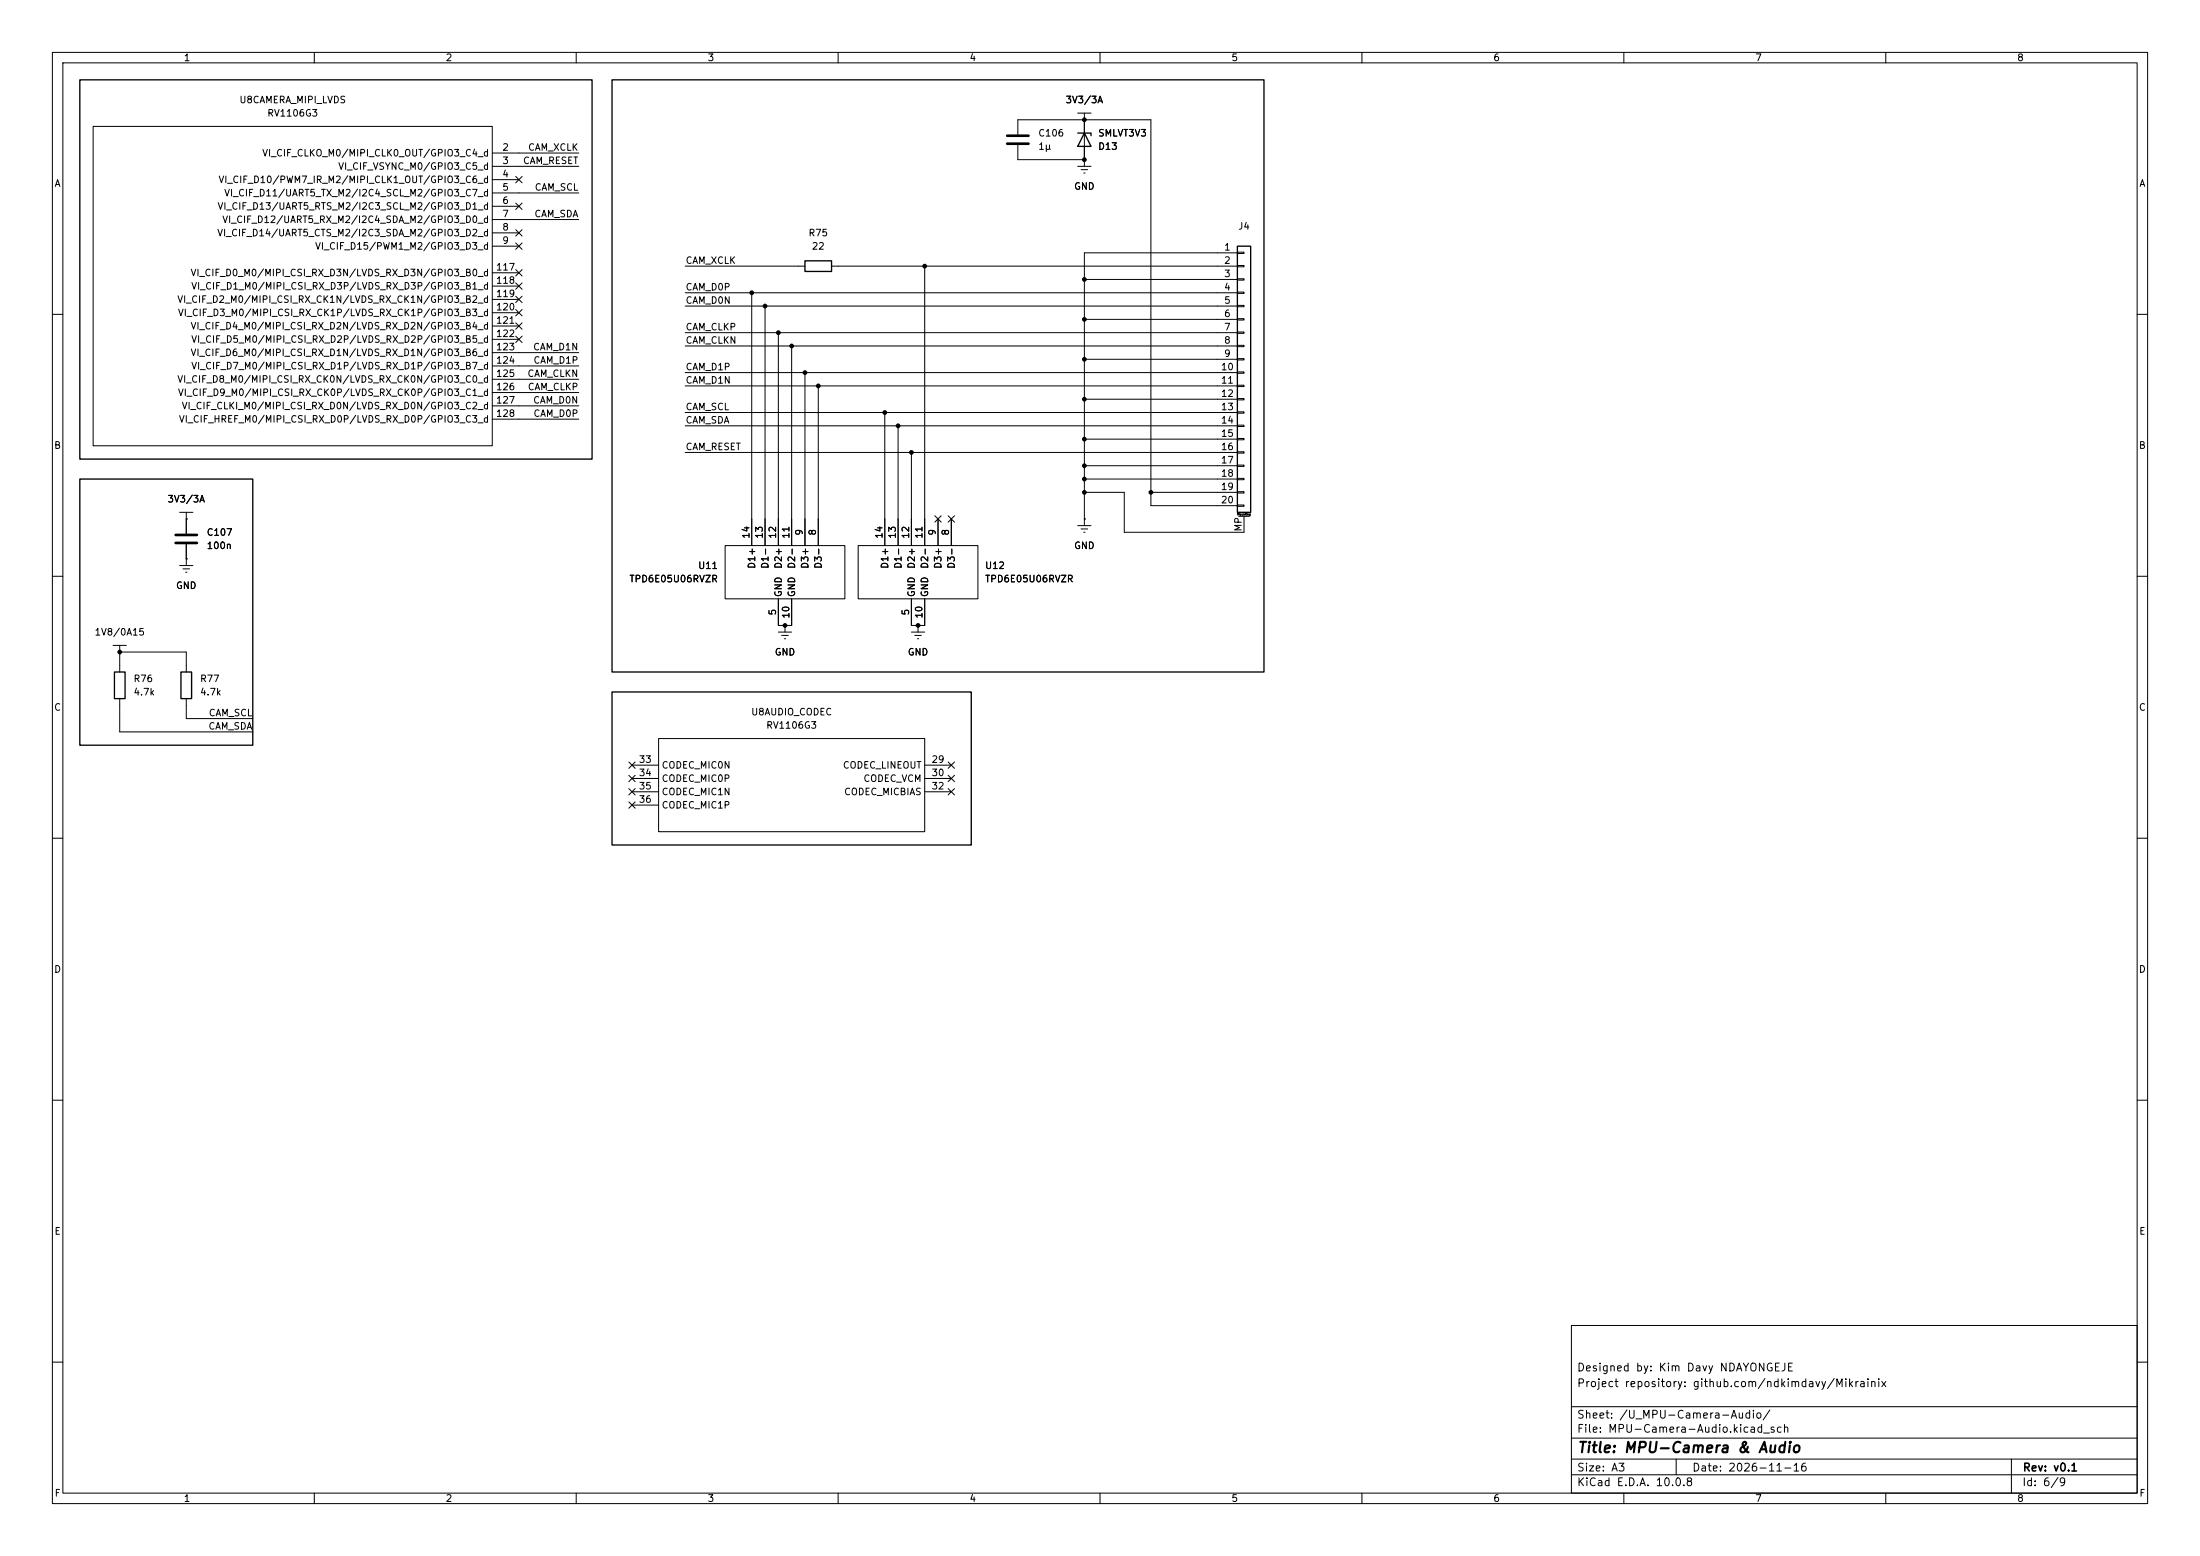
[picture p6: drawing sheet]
<svg xmlns="http://www.w3.org/2000/svg" width="420mm" height="297mm" viewBox="0 0 420 297" stroke-linecap="round" stroke-linejoin="round" font-family="sans-serif">
<g fill="none" stroke="#000" stroke-width=".19">
<path d="M10 10h400v277h-400zM12 12h396v273h-396zM60 10v2M110 10v2M160 10v2M210 10v2M260 10v2M310 10v2M360 10v2M17.8 24.1h76.2v61h-76.2zM94 31.8h16.5M94 29.2h16.5"/>
<path d="M94 34.3h5.1M94 36.8h16.5M94 39.4h5.1M98.5 33.7l1.2 1.2M98.5 38.8l1.2 1.2M99.7 33.7l-1.2 1.2M99.7 38.8l-1.2 1.2M194.3 25.7v-2.8h25.4v73.6h16.5M194.3 27.7v2.8h12.7M205.7 21.6h2.6M205.7 31.8h2.6M206.4 32.4h1.2"/>
<path d="M206.9 33h.2M207 22.9h.1M207 30.5h.1M207 21.6v10.2M94 41.9h16.5M94 44.5h5.1M94 47h5.1M94 52.1h5.1M94 54.6h5.1M94 57.2h5.1M94 59.7h5.1M98.5 46.4l1.2 1.2"/>
<path d="M98.5 43.8l1.2 1.3M98.5 59.1l1.2 1.2M98.5 54l1.2 1.2M98.5 56.5l1.2 1.3M98.5 51.5l1.2 1.2M99.7 46.4l-1.2 1.2M99.7 43.8l-1.2 1.3M99.7 59.1l-1.2 1.2M99.7 54l-1.2 1.2M99.7 56.5l-1.2 1.3M99.7 51.5l-1.2 1.2M130.8 50.8h22.9"/>
<path d="M130.8 55.9h105.4M130.8 58.4h105.4M143.5 55.9v48.2M146 58.4v45.7M158.7 50.8h77.5M176.5 50.8v53.3M207 53.3h29.2M236.2 48.1h1.3v.3h-1.3zM236.2 50.7h1.3v.2h-1.3zM236.2 53.2h1.3v.3h-1.3zM236.2 55.8h1.3v.2h-1.3zM236.2 58.3h1.3v.2h-1.3z"/>
<path d="M236.2 48.3h-29.2v52M10 60h2M94 62.2h5.1M94 64.8h5.1M94 67.3h16.5M94 69.9h16.5M94 72.4h16.5M94 74.9h16.5M94 77.5h16.5M98.5 61.6l1.2 1.2M98.5 64.2l1.2 1.2M99.7 61.6l-1.2 1.2"/>
<path d="M99.7 64.2l-1.2 1.2M130.8 63.5h105.4M130.8 66h105.4M130.8 71.1h105.4M130.8 73.7h105.4M130.8 78.7h105.4M148.6 63.5v40.6M151.1 66v38.1M153.7 71.1v33M156.2 73.7v30.4M168.9 78.7v25.4M207 61h29.2"/>
<path d="M207 68.6h29.2M207 76.2h29.2M236.2 60.8h1.3v.3h-1.3zM236.2 63.4h1.3v.2h-1.3zM236.2 65.9h1.3v.3h-1.3zM236.2 68.5h1.3v.2h-1.3zM236.2 71h1.3v.2h-1.3zM236.2 73.5h1.3v.3h-1.3zM236.2 76.1h1.3v.2h-1.3zM236.2 78.6h1.3v.3h-1.3zM408 60h2M34.3 97.8h2.5"/>
<path d="M35.6 99.1h.1M35.6 97.8v4.1M94 80h16.5M130.8 81.3h105.4M130.8 86.4h105.4M171.4 81.3v22.8M174 86.4v17.7M178.5 98.5l1.2 1.2M179.1 99.1v5M179.7 98.5l-1.2 1.2M181 98.5l1.2 1.2M181.6 99.1v5"/>
<path d="M182.2 98.5l-1.2 1.2M207 99.1h.1M207 83.8h29.2M207 88.9h29.2M207 91.4h29.2M207 94h7.6v7.6h22.9v-3M219.7 94h16.5M236.2 81.2h1.3v.2h-1.3zM236.2 83.7h1.3v.2h-1.3zM236.2 86.2h1.3v.3h-1.3zM236.2 88.8h1.3v.2h-1.3zM236.2 91.3h1.3v.3h-1.3z"/>
<path d="M236.2 93.9h1.3v.2h-1.3zM236.2 96.4h1.3v.2h-1.3zM236.5 98.6h2M10 110h2M34.3 108h2.5M34.9 108.6h1.3M35.4 109.2h.3M35.6 106.7h.1M35.6 103.9v4.1M138.4 104.1h22.9v10.2h-22.9zM148.6 114.3v5.1h2.5v-5.1M149.9 119.4h.1"/>
<path d="M149.9 119.4v1.3M163.8 104.1h22.9v10.2h-22.9zM174 114.3v5.1h2.5v-5.1M175.3 119.4h.1M175.3 119.4v1.3M205.7 100.3h2.6M206.4 101h1.2M206.9 101.6h.2M408 110h2M21.6 123.2h2.5M22.9 124.5h.1M22.9 124.5h12.7v3.8"/>
<path d="M22.9 123.2v5.1M22.9 133.4v6.3h25.4M35.6 133.4v3.8h12.7M148.6 120.7h2.5M149.2 121.3h1.3M149.7 121.9h.3M174 120.7h2.5M174.6 121.3h1.3M175.1 121.9h.3M10 160h2M120 153.1l1.3 1.2M120 150.5l1.3 1.2"/>
<path d="M120 148l1.3 1.2M120 145.4l1.3 1.3M120.6 146.1h5.1M120.6 148.6h5.1M120.6 151.1h5.1M120.6 153.7h5.1M121.3 153.1l-1.3 1.2M121.3 150.5l-1.3 1.2M121.3 148l-1.3 1.2M121.3 145.4l-1.3 1.3M125.7 141h50.8v17.8h-50.8zM176.5 146.1h5.1"/>
<path d="M176.5 148.6h5.1M176.5 151.1h5.1M181 150.5l1.2 1.2M181 145.4l1.2 1.3M181 148l1.2 1.2M182.2 150.5l-1.2 1.2M182.2 145.4l-1.2 1.3M182.2 148l-1.2 1.2M408 160h2M10 210h2M408 210h2M300 253h108v32h-108z"/>
<path d="M10 260h2M300 278.5h108M300 274.5h108M300 268.5h108M320 278.5v3M384 278.5v6.5M408 260h2M60 285v2M110 285v2M160 285v2M210 285v2M260 285v2"/>
<path d="M300 281.5h108M310 285v2M360 285v2"/>
</g>
<path d="M15.2 15.2h97.8v72.4h-97.8zM116.8 15.2h124.5v113.1h-124.5zM205.7 25.4h2.6v.5M207 25.4l1.3 2.5h-2.6zM153.7 49.8h5v2h-5zM236.2 47h2.6v50.8h-2.6zM15.2 91.4h33.1v50.8h-33.1zM21.8 128.3h2.1v5.1h-2.1zM34.5 128.3h2.1v5.1h-2.1zM116.8 132.1h68.6v29.2h-68.6z" fill="none" stroke="#000" stroke-width=".25"/>
<path d="M192.3 25.9h4M192.3 27.4h4M33.5 102.1h4.1M33.5 103.6h4.1" fill="none" stroke="#000" stroke-width=".51"/>
<g fill="#000">
<circle cx="207" cy="22.9" r=".46"/>
<circle cx="207" cy="30.5" r=".46"/>
<circle cx="143.5" cy="55.9" r=".46"/>
<circle cx="146" cy="58.4" r=".46"/>
<circle cx="176.5" cy="50.8" r=".46"/>
<circle cx="207" cy="53.3" r=".46"/>
<circle cx="148.6" cy="63.5" r=".46"/>
<circle cx="151.1" cy="66" r=".46"/>
<circle cx="153.7" cy="71.1" r=".46"/>
<circle cx="156.2" cy="73.7" r=".46"/>
<circle cx="168.9" cy="78.7" r=".46"/>
<circle cx="207" cy="61" r=".46"/>
<circle cx="207" cy="68.6" r=".46"/>
<circle cx="207" cy="76.2" r=".46"/>
<circle cx="171.4" cy="81.3" r=".46"/>
<circle cx="174" cy="86.4" r=".46"/>
<circle cx="207" cy="91.4" r=".46"/>
<circle cx="207" cy="83.8" r=".46"/>
<circle cx="207" cy="94" r=".46"/>
<circle cx="207" cy="88.9" r=".46"/>
<circle cx="219.7" cy="94" r=".46"/>
<circle cx="149.9" cy="119.4" r=".46"/>
<circle cx="175.3" cy="119.4" r=".46"/>
<circle cx="22.9" cy="124.5" r=".46"/>
</g>
<text font-size="2" x="301" y="277.8">Title: MPU-Camera &amp; Audio</text>
<g font-size="1.5">
<text x="300.9" y="262.1">Designed by: Kim Davy NDAYONGEJE</text>
<text x="300.9" y="265.1">Project repository: github.com/ndkimdavy/Mikrainix</text>
<text x="300.9" y="273.8">File: MPU-Camera-Audio.kicad_sch</text>
<text x="300.9" y="271.1">Sheet: /U_MPU-Camera-Audio/</text>
<text x="300.9" y="281.2">Size: A3</text>
<text x="322.9" y="281.2">Date: 2026-11-16</text>
<text x="386" y="281.2">Rev: v0.1</text>
<text x="300.9" y="284">KiCad E.D.A. 10.0.8</text>
<text x="385.9" y="284">Id: 6/9</text>
</g>
<g font-size="1.3">
<text x="35" y="12">1</text>
<text x="85" y="12">2</text>
<text x="135" y="12">3</text>
<text x="185" y="12">4</text>
<text x="235" y="12">5</text>
<text x="285" y="12">6</text>
<text x="335" y="12">7</text>
<text x="385" y="12">8</text>
<text x="45.6" y="20">U8CAMERA_MIPI_LVDS</text>
<text x="50.9" y="22.6">RV1106G3</text>
<text x="203.3" y="20">3V3/3A</text>
<text x="95.8" y="29.1">2</text>
<text x="100.7" y="29.1">CAM_XCLK</text>
<text x="198.1" y="26.4">C106</text>
<text x="198.1" y="28.9">1µ</text>
<text x="209.5" y="28.9">D13</text>
<text x="209.5" y="26.4">SMLVT3V3</text>
<text x="10.3" y="36">A</text>
<text x="41.6" y="35.3">VI_CIF_D10/PWM7_IR_M2/MIPI_CLK1_OUT/GPIO3_C6_d</text>
<text x="49.9" y="30.2">VI_CIF_CLKO_M0/MIPI_CLK0_OUT/GPIO3_C4_d</text>
<text x="64.5" y="32.7">VI_CIF_VSYNC_M0/GPIO3_C5_d</text>
<text x="95.8" y="31.6">3</text>
<text x="95.8" y="34.2">4</text>
<text x="99.7" y="31.6">CAM_RESET</text>
<text x="408.3" y="36">A</text>
<text x="41.4" y="40.3">VI_CIF_D13/UART5_RTS_M2/I2C3_SCL_M2/GPIO3_D1_d</text>
<text x="42.7" y="37.8">VI_CIF_D11/UART5_TX_M2/I2C4_SCL_M2/GPIO3_C7_d</text>
<text x="95.8" y="36.7">5</text>
<text x="95.8" y="39.2">6</text>
<text x="95.8" y="41.8">7</text>
<text x="101.9" y="41.8">CAM_SDA</text>
<text x="102" y="36.7">CAM_SCL</text>
<text x="204.9" y="36.5">GND</text>
<text x="41.4" y="45.4">VI_CIF_D14/UART5_CTS_M2/I2C3_SDA_M2/GPIO3_D2_d</text>
<text x="42.3" y="42.9">VI_CIF_D12/UART5_RX_M2/I2C4_SDA_M2/GPIO3_D0_d</text>
<text x="60" y="48">VI_CIF_D15/PWM1_M2/GPIO3_D3_d</text>
<text x="95.8" y="44.3">8</text>
<text x="95.8" y="46.9">9</text>
<text x="154.2" y="45.4">R75</text>
<text x="154.9" y="48">22</text>
<text x="236.3" y="44.1">J4</text>
<text x="36.3" y="53">VI_CIF_D0_M0/MIPI_CSI_RX_D3N/LVDS_RX_D3N/GPIO3_B0_d</text>
<text x="94.6" y="51.9">117</text>
<text x="130.8" y="50.7">CAM_XCLK</text>
<text x="233.6" y="48.1">1</text>
<text x="233.6" y="50.7">2</text>
<text x="233.6" y="53.2">3</text>
<text x="33.7" y="58.1">VI_CIF_D2_M0/MIPI_CSI_RX_CK1N/LVDS_RX_CK1N/GPIO3_B2_d</text>
<text x="36.4" y="55.6">VI_CIF_D1_M0/MIPI_CSI_RX_D3P/LVDS_RX_D3P/GPIO3_B1_d</text>
<text x="94.6" y="54.5">118</text>
<text x="94.6" y="57">119</text>
<text x="94.6" y="59.6">120</text>
<text x="130.8" y="58.3">CAM_D0N</text>
<text x="130.8" y="55.8">CAM_D0P</text>
<text x="233.6" y="55.7">4</text>
<text x="233.6" y="58.3">5</text>
<text x="33.9" y="60.7">VI_CIF_D3_M0/MIPI_CSI_RX_CK1P/LVDS_RX_CK1P/GPIO3_B3_d</text>
<text x="36.3" y="63.2">VI_CIF_D4_M0/MIPI_CSI_RX_D2N/LVDS_RX_D2N/GPIO3_B4_d</text>
<text x="36.4" y="65.7">VI_CIF_D5_M0/MIPI_CSI_RX_D2P/LVDS_RX_D2P/GPIO3_B5_d</text>
<text x="94.6" y="62.1">121</text>
<text x="94.6" y="64.6">122</text>
<text x="130.8" y="63.4">CAM_CLKP</text>
<text x="130.8" y="65.9">CAM_CLKN</text>
<text x="233.6" y="60.8">6</text>
<text x="233.6" y="63.4">7</text>
<text x="233.6" y="65.9">8</text>
<text x="36.3" y="68.3">VI_CIF_D6_M0/MIPI_CSI_RX_D1N/LVDS_RX_D1N/GPIO3_B6_d</text>
<text x="36.4" y="70.8">VI_CIF_D7_M0/MIPI_CSI_RX_D1P/LVDS_RX_D1P/GPIO3_B7_d</text>
<text x="94.6" y="67.2">123</text>
<text x="94.6" y="69.7">124</text>
<text x="101.7" y="67.2">CAM_D1N</text>
<text x="101.7" y="69.7">CAM_D1P</text>
<text x="130.8" y="71">CAM_D1P</text>
<text x="233" y="71">10</text>
<text x="233.6" y="68.4">9</text>
<text x="33.7" y="73.4">VI_CIF_D8_M0/MIPI_CSI_RX_CK0N/LVDS_RX_CK0N/GPIO3_C0_d</text>
<text x="33.9" y="75.9">VI_CIF_D9_M0/MIPI_CSI_RX_CK0P/LVDS_RX_CK0P/GPIO3_C1_d</text>
<text x="94.6" y="72.3">125</text>
<text x="94.6" y="74.8">126</text>
<text x="94.6" y="77.3">127</text>
<text x="100.6" y="72.3">CAM_CLKN</text>
<text x="100.6" y="74.8">CAM_CLKP</text>
<text x="101.7" y="77.3">CAM_D0N</text>
<text x="130.8" y="73.5">CAM_D1N</text>
<text x="233" y="73.5">11</text>
<text x="233" y="76.1">12</text>
<text x="34" y="81">VI_CIF_HREF_M0/MIPI_CSI_RX_D0P/LVDS_RX_D0P/GPIO3_C3_d</text>
<text x="34.6" y="78.4">VI_CIF_CLKI_M0/MIPI_CSI_RX_D0N/LVDS_RX_D0N/GPIO3_C2_d</text>
<text x="94.6" y="79.9">128</text>
<text x="101.7" y="79.9">CAM_D0P</text>
<text x="130.8" y="81.2">CAM_SDA</text>
<text x="130.8" y="78.6">CAM_SCL</text>
<text x="233" y="78.6">13</text>
<text x="233" y="81.1">14</text>
<text x="233" y="83.7">15</text>
<text x="10.2" y="86">B</text>
<text x="130.8" y="86.2">CAM_RESET</text>
<text x="233" y="86.2">16</text>
<text x="233" y="88.8">17</text>
<text x="408.2" y="86">B</text>
<text x="233" y="91.3">18</text>
<text x="233" y="93.8">19</text>
<text x="31.9" y="96.2">3V3/3A</text>
<text x="233" y="96.4">20</text>
<text x="237.4" y="101.6" transform="rotate(-90 237.4 101.6)">MP</text>
<text x="39.4" y="102.6">C107</text>
<text x="39.4" y="105.1">100n</text>
<text x="143.4" y="102.9" transform="rotate(-90 143.4 102.9)">14</text>
<text x="145.9" y="102.9" transform="rotate(-90 145.9 102.9)">13</text>
<text x="148.5" y="102.9" transform="rotate(-90 148.5 102.9)">12</text>
<text x="151" y="102.9" transform="rotate(-90 151 102.9)">11</text>
<text x="153.5" y="102.3" transform="rotate(-90 153.5 102.3)">9</text>
<text x="156.1" y="102.3" transform="rotate(-90 156.1 102.3)">8</text>
<text x="168.8" y="102.9" transform="rotate(-90 168.8 102.9)">14</text>
<text x="171.3" y="102.9" transform="rotate(-90 171.3 102.9)">13</text>
<text x="173.9" y="102.9" transform="rotate(-90 173.9 102.9)">12</text>
<text x="176.4" y="102.9" transform="rotate(-90 176.4 102.9)">11</text>
<text x="178.9" y="102.3" transform="rotate(-90 178.9 102.3)">9</text>
<text x="181.5" y="102.3" transform="rotate(-90 181.5 102.3)">8</text>
<text x="204.9" y="105.1">GND</text>
<text x="33.5" y="112.7">GND</text>
<text x="120" y="111.5">TPD6E05U06RVZR</text>
<text x="133.2" y="108.9">U11</text>
<text x="144.5" y="108.7" transform="rotate(-90 144.5 108.7)">D1+</text>
<text x="147" y="108.7" transform="rotate(-90 147 108.7)">D1-</text>
<text x="149.6" y="108.7" transform="rotate(-90 149.6 108.7)">D2+</text>
<text x="152.1" y="108.7" transform="rotate(-90 152.1 108.7)">D2-</text>
<text x="154.6" y="108.7" transform="rotate(-90 154.6 108.7)">D3+</text>
<text x="157.2" y="108.7" transform="rotate(-90 157.2 108.7)">D3-</text>
<text x="169.9" y="108.7" transform="rotate(-90 169.9 108.7)">D1+</text>
<text x="172.4" y="108.7" transform="rotate(-90 172.4 108.7)">D1-</text>
<text x="175" y="108.7" transform="rotate(-90 175 108.7)">D2+</text>
<text x="177.5" y="108.7" transform="rotate(-90 177.5 108.7)">D2-</text>
<text x="180" y="108.7" transform="rotate(-90 180 108.7)">D3+</text>
<text x="182.6" y="108.7" transform="rotate(-90 182.6 108.7)">D3-</text>
<text x="187.9" y="108.9">U12</text>
<text x="187.9" y="111.5">TPD6E05U06RVZR</text>
<text x="148.5" y="117.6" transform="rotate(-90 148.5 117.6)">5</text>
<text x="149.6" y="114.1" transform="rotate(-90 149.6 114.1)">GND</text>
<text x="151" y="118.2" transform="rotate(-90 151 118.2)">10</text>
<text x="152.1" y="114.1" transform="rotate(-90 152.1 114.1)">GND</text>
<text x="173.9" y="117.6" transform="rotate(-90 173.9 117.6)">5</text>
<text x="175" y="114.1" transform="rotate(-90 175 114.1)">GND</text>
<text x="176.4" y="118.2" transform="rotate(-90 176.4 118.2)">10</text>
<text x="177.5" y="114.1" transform="rotate(-90 177.5 114.1)">GND</text>
<text x="18" y="121.6">1V8/0A15</text>
<text x="147.8" y="125.4">GND</text>
<text x="173.2" y="125.4">GND</text>
<text x="25.4" y="130.5">R76</text>
<text x="38.1" y="130.5">R77</text>
<text x="10.2" y="136">C</text>
<text x="25.4" y="133">4.7k</text>
<text x="38.1" y="133">4.7k</text>
<text x="39.7" y="137">CAM_SCL</text>
<text x="143.3" y="136.9">U8AUDIO_CODEC</text>
<text x="408.2" y="136">C</text>
<text x="39.7" y="139.6">CAM_SDA</text>
<text x="146.2" y="139.4">RV1106G3</text>
<text x="121.9" y="145.9">33</text>
<text x="121.9" y="148.5">34</text>
<text x="126.2" y="147">CODEC_MIC0N</text>
<text x="126.2" y="149.6">CODEC_MIC0P</text>
<text x="160.8" y="147">CODEC_LINEOUT</text>
<text x="164.7" y="149.6">CODEC_VCM</text>
<text x="177.7" y="145.9">29</text>
<text x="177.7" y="148.5">30</text>
<text x="121.9" y="151">35</text>
<text x="121.9" y="153.5">36</text>
<text x="126.2" y="152.1">CODEC_MIC1N</text>
<text x="126.2" y="154.6">CODEC_MIC1P</text>
<text x="161" y="152.1">CODEC_MICBIAS</text>
<text x="177.7" y="151">32</text>
<text x="10.2" y="186">D</text>
<text x="408.2" y="186">D</text>
<text x="10.3" y="236">E</text>
<text x="408.3" y="236">E</text>
<text x="10.3" y="286">F</text>
<text x="35" y="287">1</text>
<text x="85" y="287">2</text>
<text x="135" y="287">3</text>
<text x="185" y="287">4</text>
<text x="235" y="287">5</text>
<text x="285" y="287">6</text>
<text x="335" y="287">7</text>
<text x="385" y="287">8</text>
<text x="408.3" y="286">F</text>
</g>
<text font-size=".4" x="236.2" y="98.5">Mounting</text>
</svg>
